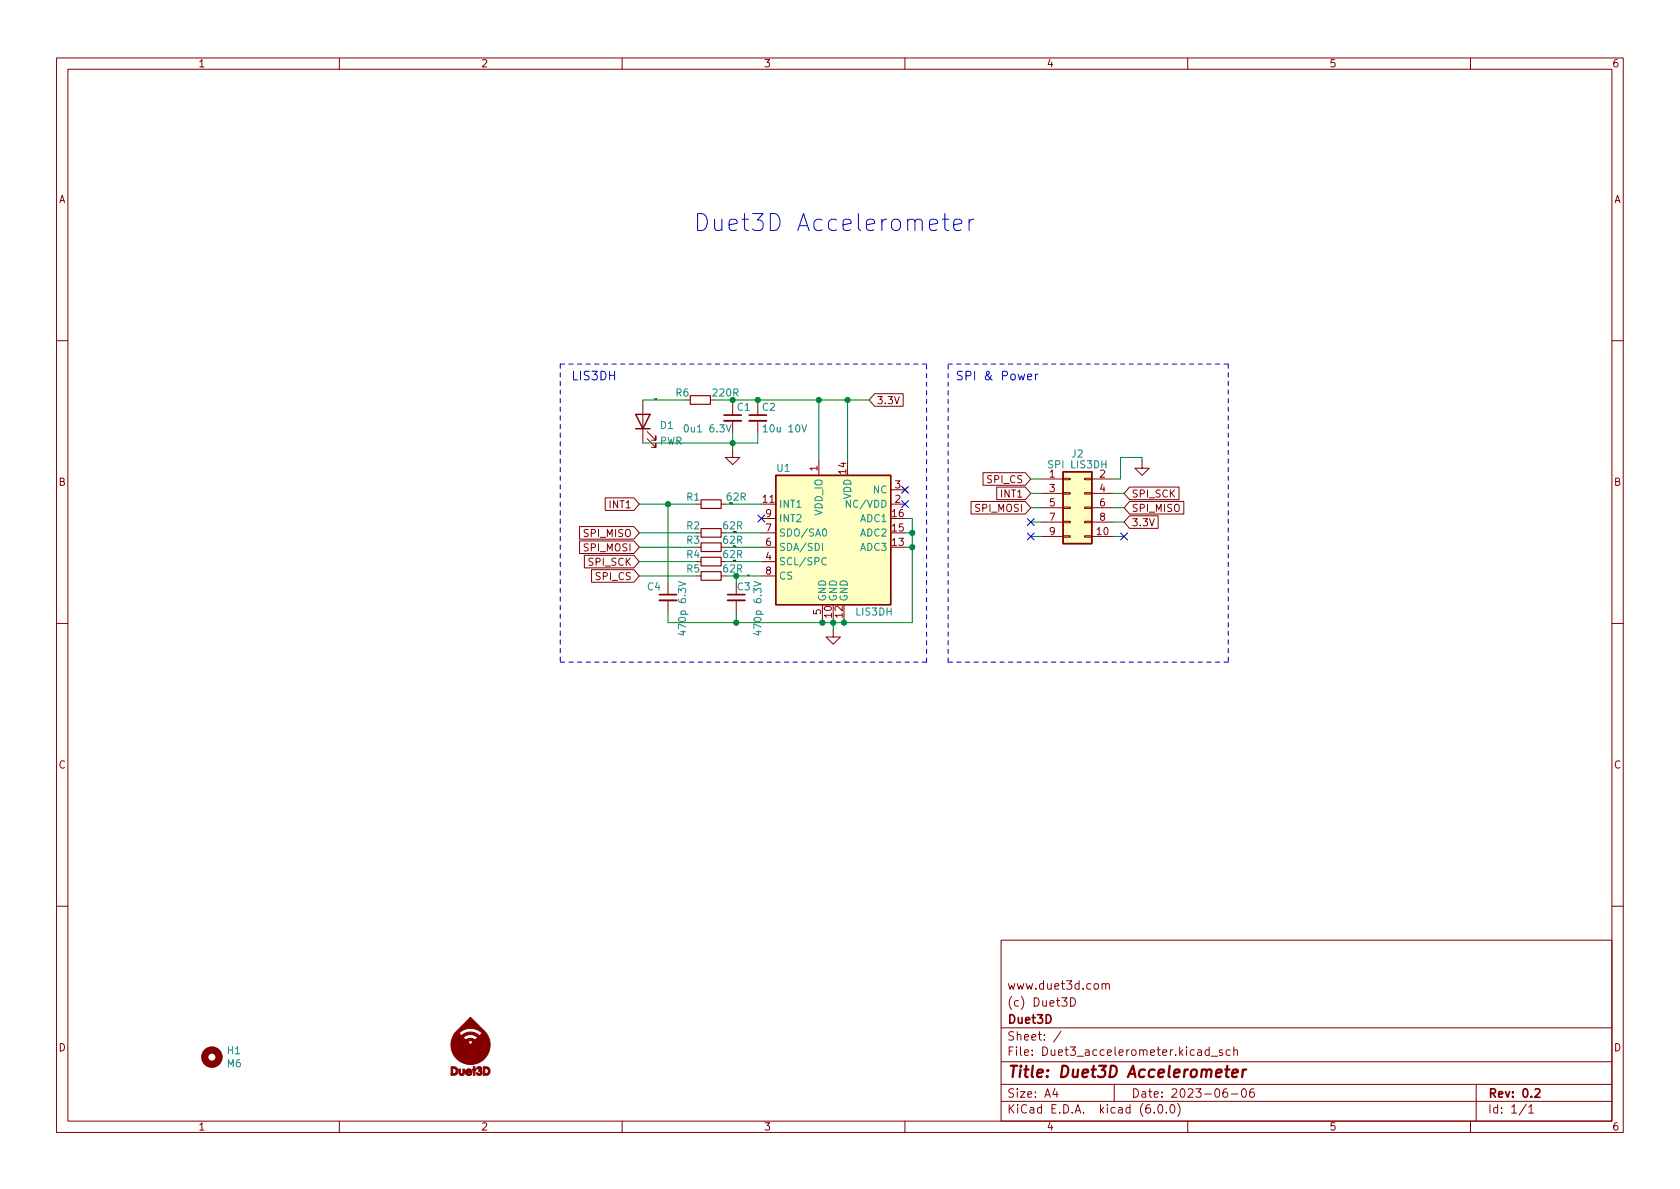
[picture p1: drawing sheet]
<svg xmlns="http://www.w3.org/2000/svg" width="297mm" height="210mm" viewBox="0 0 297 210" stroke-linecap="round" stroke-linejoin="round" font-family="sans-serif">
<g fill="none" stroke="#840000" stroke-width=".18">
<path d="M10 10.2h277v190.1h-277zM12 12.2h273v186.1h-273zM60 10.2v2M110 10.2v2M160 10.2v2M210 10.2v2M260 10.2v2M10 60.2h2M113.7 70.7v7.7M114.4 77.6l1.6 1.5v-.7v.7h-.8M114.4 76.3l1.6 1.5v-.7v.7h-.8M129.5 79.6v1.3h1.3l-1.3 1.3-1.2-1.3h1.2"/>
<path d="M129.5 71.4v2M129.5 74.4v2M134 71.4v2M134 74.4v2M154.6 69.6h5.1v2.2h-5.1l-.9-1.1zM285 60.2h2M102.5 95.7h9.6l.9 1.1-.9 1.1h-9.6zM102.5 93.1h9.6l.9 1.1-.9 1.1h-9.6zM103.3 98.2h8.8l.9 1.1-.9 1.1h-8.8zM107 88h5.1l.9 1.1-.9 1.2h-5.1zM123.2 99.3h.8M123.2 89.1h.8"/>
<path d="M123.2 94.2h.8M127.5 89.1h.8M134.6 99.3h2.6M134.6 89.1h2.6M134.6 96.8h2.6M134.6 94.2h2.6M134.6 91.7h2.6M144.8 81.5v2.6M157.5 89.1h2.5M157.5 86.6h2.5M159.6 86.2l.8 .8M160.4 86.2l-.8 .8"/>
<path d="M171.7 88.7h9.6l.9 1.1-.9 1.1h-9.6zM173.8 83.6h7.5l.9 1.1-.9 1.1h-7.5zM176.2 86.1h5.1l.9 1.1-.9 1.2h-5.1zM184.1 84.7h3.9M184.1 94.9h3.9M184.1 87.2h3.9M184.1 89.8h3.9M184.1 92.3h3.9M188 94.7h1.2v.3h-1.2zM188 92.2h1.2v.3h-1.2zM188 89.7h1.2v.2h-1.2zM188 87.1h1.2v.3h-1.2z"/>
<path d="M188 84.6h1.2v.2h-1.2zM191.8 94.7h1.2v.3h-1.2zM191.8 92.2h1.2v.3h-1.2zM191.8 89.7h1.2v.2h-1.2zM191.8 87.1h1.2v.3h-1.2zM191.8 84.6h1.2v.2h-1.2zM193 84.7h3.8M193 94.9h3.8M193 87.2h3.8M193 89.8h3.8M193 92.3h3.8M199.7 91.2h5.1v2.2h-5.1l-.9-1.1z"/>
<path d="M199.7 86.1h8.8v2.3h-8.8l-.9-1.2zM199.7 88.7h9.6v2.2h-9.6l-.9-1.1zM201.9 81.5v1.3h1.3l-1.3 1.3-1.2-1.3h1.2M10 110.2h2M104.6 100.7h7.5l.9 1.1-.9 1.2h-7.5zM118.1 103.1v2.1M118.1 106.2v2M130.2 103.1v2.1M130.2 106.2v2M134.6 101.8h2.6M147.3 111.4v1.2h1.3l-1.3 1.3-1.3-1.3h1.3M285 110.2h2"/>
<path d="M10 160.2h2M177 166.3h108v32h-108zM189.3 176.4a.76 .76 0 0 1 .9 .8 .76 .76 0 0 1-.9 .7zM194.9 174.1l.2-.2 .3 .1 .1 .9M194.9 173.9v1M195.5 174.1l.2-.2 .4 .1v.9M285 160.2h2M60 198.3v2M110 198.3v2M160 198.3v2M177 194.8h108M177 191.8h108"/>
<path d="M177 187.8h108M177 181.8h108M186.5 192.5l-.4 1h1M186.9 193v1M187.6 182.4l-1.3 1.9M197 191.8v3M204.1 196.7v.1M204.9 195.4l.2-.1a.81 .81 0 0 1 .6 .7 .81 .81 0 0 1-.3 .8h-.2a.81 .81 0 0 1-.6-.6 .81 .81 0 0 1 .3-.8zM206.2 196.7v.1M207.1 195.4l.1-.1a.81 .81 0 0 1 .6 .7 .81 .81 0 0 1-.3 .8h-.1a.81 .81 0 0 1-.6-.6 .81 .81 0 0 1 .3-.8zM208.2 195.1a1.72 1.72 0 0 1 0 2.3M210 198.3v2"/>
<path d="M213.8 185.7l-.4-.1-.3 .3v.4l.1 .3h.6M213.8 185.1v1.5M214.1 186.8h1.2M216.1 185.7l-.3-.1-.2 .2v.3l.5 .1v.4h-.5M216.9 192.5a.59 .59 0 0 0-.7 .7v.5l.2 .3h.4l.2-.1 .1-.5-.2-.2-.4-.1-.3 .3M217.5 185.7l-.4-.1-.3 .3v.4l.1 .3h.6M217.7 193.5h1.2M218.1 185.8l.3-.2 .3 .1 .1 .9M218.1 185.1v1.5M219.7 192.6l.2-.1a.81 .81 0 0 1 .5 .7 .81 .81 0 0 1-.3 .8h-.1a.81 .81 0 0 1-.6-.6 .81 .81 0 0 1 .3-.8zM221.6 192.5a.59 .59 0 0 0-.7 .7v.5l.2 .3h.4l.2-.1 .1-.5-.2-.2-.4-.1-.3 .3M260 198.3v2"/>
<path d="M261 191.8v6.5M269.9 195.3l-1.3 1.9M270.3 195.8l.4-.5v1.5M270.3 196.8h.9"/>
</g>
<path d="M128 73.4h3.1M132.5 73.4h3M116.6 105.2h3M128.7 105.2h3M271.4 192.7l.6-.2 .2 .2 .1 .3-1 1h1" fill="none" stroke="#840000" stroke-width=".3"/>
<path d="M216.6 189.1h.8M217 188.5l-.2 1.7 .1 .2 .3 .1M217.9 189.8l1-.2-.1-.4-.5-.1-.4 .3v1l.2 .1 .6-.1M219.8 189.1l-.2 1.4M220.3 189.1l-.3 .1-.3 .3" fill="none" stroke="#840000" stroke-width=".4"/>
<path d="M122 70h3.6v1.5h-3.6zM124 98.5h3.5v1.6h-3.5zM124 96h3.5v1.5h-3.5zM124 88.4h3.5v1.5h-3.5zM124 93.5h3.5v1.5h-3.5zM124 101.1h3.5v1.5h-3.5z" fill="none" stroke="#840000" stroke-width=".2"/>
<g fill="#ffffc2" stroke="#ffffc2" stroke-width=".18">
<path d="M188 83.4h5v12.7h-5z"/>
<path d="M137.2 84.1h20.3v22.8h-20.3z"/>
</g>
<path d="M112.4 73.3h2.5l-1.2 2.5zM112.4 75.8h2.5M137.2 84.1h20.3v22.8h-20.3zM188 83.4h5v12.7h-5z" fill="none" stroke="#840000" stroke-width=".25"/>
<path d="M128.4 75.1l.4 1.3 .5-1.3M134.9 75.5l.4-.4v1.3M134.9 76.4h.8M145.4 96.1v1.2M145.5 93.7l.2-.2a.68 .68 0 0 1 .5 .7 .68 .68 0 0 1-.5 .6l-.2-.1-.1-.4zM146.1 98.7a.6 .6 0 0 0-.8 .5 .6 .6 0 0 0 .5 .7l.3-.1M150.4 88.5v1.2l-.8-1.2v1.2M120 102.8l1.2 .5-1.2 .4M120.8 111.5v.8l-.9-.3M133.3 102.8l1.3 .5-1.3 .4M134.1 111.5v.8l-.9-.3" fill="none" stroke="#008484" stroke-width=".18"/>
<path d="M128 74.4h3.1M132.5 74.4h3M116.6 106.2h3M128.7 106.2h3" fill="none" stroke="#840000" stroke-width=".33"/>
<g fill="#840000" stroke="#840000" stroke-width=".18">
<path d="M83.7 188.6h.3v.4h.2v.3h-.2v.9l-.3-.1v-.8h-.1z"/>
<path d="M81.1 189h.3v.7l.1 .2h.2l.1-.1v-.8h.3l-.1 1a.48 .48 0 0 1-.7 .1l-.1-.2z"/>
<path d="M79.8 188.6h.5l.5 .3 .1 .6-.3 .6-.8 .1v-.3h.6l.2-.3-.1-.6-.5-.1v1h-.2z"/>
<path d="M85.4 188.6l.8 .1 .3 .2 .1 .7-.3 .5-.9 .1v-.3l.8-.1 .2-.3-.2-.5-.5-.1v1h-.3z"/>
<path d="M82.4 189.2l.5-.2 .5 .3 .1 .4h-1l.2 .2h.3a.19 .19 0 0 1 .2-.1 .19 .19 0 0 1 .1 .2l-.4 .2-.4-.1-.2-.3v-.3l.9-.1-.1-.1-.3-.1-.2 .3h-.3z"/>
<path d="M84.4 188.8l.5-.2 .3 .3-.2 .4 .2 .2v.5l-.6 .2-.3-.2-.1-.3 .7 .2v-.3l-.3-.1v-.3h.1a.16 .16 0 0 0 .2-.2 .16 .16 0 0 0-.2-.1 .16 .16 0 0 0-.1 .1h-.3z"/>
<path d="M80.7 182.4l2.5-2.5 2.6 2.6 .5 .7 .2 .6 .2 .8-.1 1-.7 1.4-1.2 .9-1.2 .3-1.3-.1-.8-.3-.6-.5-.5-.7-.4-.7-.2-1 .1-.6h2.9l.5 .5 .5-.5-.4-.3-.3 .1-.3 .2h-2.9l.2-.8h1.9l.4 .4 .6-.3h.5l.6 .3 .5-.4-.7-.5h-.8l-.6 .1-.5 .4h-1.9l.4-.7 .7-.1 .5 .5 .6-.5 1-.2 .7 .1 .9 .6 .5-.5-1-.6-1.1-.3-.9 .2-1.2 .7h-.7z"/>
</g>
<circle cx="37.5" cy="186.9" r="1.27" fill="none" stroke="#840000" stroke-width="1.3"/>
<path d="M116.1 70.5l-.1 .2 .1-.1M132.3 101.7h-.1l.1 .1M132.4 101.7v.1" fill="none" stroke="#000" stroke-width=".18"/>
<path d="M166.6 38.8h1.2M167.1 37.8v2.5l.1 .3 .6 .2M168.6 39.8l1.5-.3-.2-.6-.3-.1h-.5l-.3 .1-.2 .3v1.1l.2 .3 .3 .2h.5l.3-.2M171.3 38.8v2M172.2 38.8a.77 .77 0 0 0-.9 .5M181.7 66.7l.7-.2-.1-.3h-.4l-.2 .2 .1 .7h.5M183.1 66.2v1M183.5 66.2h-.3l-.1 .2" fill="none" stroke="#0000c2" stroke-width=".18"/>
<path d="M99.1 64.4v52.7M163.8 64.4h-64.7M167.6 64.4h49.6M217.2 64.4v52.7M99.1 117.1h64.7M163.8 117.1v-52.7M167.6 117.1v-52.7M217.2 117.1h-49.6" fill="none" stroke="#0000c2" stroke-width=".18" stroke-dasharray=".8 .8"/>
<g fill="none" stroke="#008400" stroke-width=".18">
<path d="M113.7 70.7h7.6M126.4 70.7h27.3M129.5 70.7v.7M129.5 76.4v3.2M134 70.7v.7M134 76.4v2h-20.3M144.8 70.7v10.8M149.9 70.7v10.8M113 89.1h10.2M113 99.3h10.2M113 94.2h10.2M113 96.8h10.2"/>
<path d="M118.1 89.1v14M128.3 89.1h6.3M128.3 99.3h6.3M128.3 94.2h6.3M128.3 96.8h6.3M160 91.7h1.3v18.4h-43.2v-1.9M160 94.2h1.3M160 96.8h1.3M182.2 94.9h1.9M182.2 92.3h1.9M182.2 89.8h1.9M182.2 87.2h1.9"/>
<path d="M182.2 84.7h1.9M196.8 94.9h2M196.8 92.3h2M196.8 89.8h2M196.8 87.2h2M201.9 81.5v-.6h-3.8v3.8h-1.3M113 101.8h10.2M130.2 108.2v1.9M134.6 101.8h-4.4v1.3M145.4 109.5v.6M147.3 109.5v1.9M149.2 109.5v.6"/>
</g>
<path d="M134 91.1l1.2 1.2M135.2 91.1l-1.2 1.2M159.4 86l1.2 1.2M159.4 88.5l1.2 1.3M160.6 86l-1.2 1.2M160.6 88.5l-1.2 1.3M181.6 91.7l1.3 1.2M181.6 94.3l1.3 1.2M182.9 91.7l-1.3 1.2M182.9 94.3l-1.3 1.2M198.1 94.3l1.3 1.2M199.4 94.3l-1.3 1.2" fill="none" stroke="#000084" stroke-width=".18"/>
<g fill="#008400" stroke="#008400" stroke-width=".18">
<circle cx="118.1" cy="89.1" r=".46"/>
<circle cx="130.2" cy="101.8" r=".46"/>
<circle cx="129.5" cy="70.7" r=".46"/>
<circle cx="129.5" cy="78.4" r=".46"/>
<circle cx="161.3" cy="96.8" r=".46"/>
<circle cx="161.3" cy="94.2" r=".46"/>
<circle cx="145.4" cy="110.1" r=".46"/>
<circle cx="147.3" cy="110.1" r=".46"/>
<circle cx="149.2" cy="110.1" r=".46"/>
<circle cx="134" cy="70.7" r=".46"/>
<circle cx="144.8" cy="70.7" r=".46"/>
<circle cx="149.9" cy="70.7" r=".46"/>
<circle cx="130.2" cy="110.1" r=".46"/>
</g>
<text font-size="4.2" fill="#0000c2" x="122.6" y="40.9">Duet3D Accelerometer</text>
<text font-size="2.8" fill="#840000" x="178" y="190.6">Title: Duet3D Accelerometer</text>
<g font-size="2.1" fill="#0000c2">
<text x="101" y="67.2">LIS3DH</text>
<text x="168.9" y="67.2">SPI &amp; Power</text>
</g>
<g font-size="2.1" fill="#840000">
<text x="178" y="178">(c) Duet3D</text>
<text x="178" y="175">www.duet3d.com</text>
<text x="178" y="184">Sheet: /</text>
<text x="178" y="181">Duet3D</text>
<text x="178" y="186.7">File: Duet3_accelerometer.kicad_sch</text>
<text x="178" y="196.9">KiCad E.D.A. kicad (6.0.0)</text>
<text x="178" y="194.1">Size: A4</text>
<text x="200" y="194.1">Date: 2023-06-06</text>
<text x="263" y="194.1">Rev: 0.2</text>
<text x="263" y="196.9">Id: 1/1</text>
</g>
<g font-size="1.8" fill="#840000">
<text x="35" y="11.9">1</text>
<text x="85" y="11.9">2</text>
<text x="135" y="11.9">3</text>
<text x="185" y="11.9">4</text>
<text x="235" y="11.9">5</text>
<text x="285" y="11.9">6</text>
<text x="10.3" y="35.9">A</text>
<text x="285.3" y="35.9">A</text>
<text x="154.9" y="71.5">3.3V</text>
<text x="144.5" y="83.3" transform="rotate(-90 144.5 83.3)">1</text>
<text x="149.6" y="83.8" transform="rotate(-90 149.6 83.8)">14</text>
<text x="10.3" y="85.9">B</text>
<text x="107.9" y="89.9">INT1</text>
<text x="134.9" y="88.9">11</text>
<text x="158.3" y="88.9">2</text>
<text x="158.3" y="86.4">3</text>
<text x="174.7" y="85.4">SPI_CS</text>
<text x="177.1" y="88">INT1</text>
<text x="185.6" y="84.4">1</text>
<text x="185.6" y="87">3</text>
<text x="185.6" y="89.5">5</text>
<text x="194.5" y="84.4">2</text>
<text x="194.5" y="87">4</text>
<text x="194.5" y="89.5">6</text>
<text x="200" y="88">SPI_SCK</text>
<text x="285.3" y="85.9">B</text>
<text x="103.4" y="95">SPI_MISO</text>
<text x="135.4" y="94">7</text>
<text x="135.4" y="91.4">9</text>
<text x="157.8" y="94">15</text>
<text x="157.8" y="91.4">16</text>
<text x="172.6" y="90.5">SPI_MOSI</text>
<text x="185.6" y="92.1">7</text>
<text x="185.6" y="94.6">9</text>
<text x="194" y="94.6">10</text>
<text x="194.5" y="92.1">8</text>
<text x="200" y="93">3.3V</text>
<text x="200" y="90.5">SPI_MISO</text>
<text x="103.4" y="97.5">SPI_MOSI</text>
<text x="104.2" y="100">SPI_SCK</text>
<text x="135.4" y="99.1">4</text>
<text x="135.4" y="96.5">6</text>
<text x="135.4" y="101.6">8</text>
<text x="157.8" y="96.5">13</text>
<text x="105.5" y="102.6">SPI_CS</text>
<text x="145.2" y="108.7" transform="rotate(-90 145.2 108.7)">5</text>
<text x="147.1" y="109.2" transform="rotate(-90 147.1 109.2)">10</text>
<text x="149" y="109.2" transform="rotate(-90 149 109.2)">12</text>
<text x="10.3" y="135.9">C</text>
<text x="285.3" y="135.9">C</text>
<text x="10.3" y="185.9">D</text>
<text x="285.3" y="185.9">D</text>
<text x="35" y="199.9">1</text>
<text x="85" y="199.9">2</text>
<text x="135" y="199.9">3</text>
<text x="185" y="199.9">4</text>
<text x="235" y="199.9">5</text>
<text x="285" y="199.9">6</text>
</g>
<g font-size="1.8" fill="#008484">
<text x="119.5" y="70.1">R6</text>
<text x="126.2" y="70.1">220R</text>
<text x="116.8" y="75.9">D1</text>
<text x="121.5" y="76.4">0u1 6.3V</text>
<text x="130.4" y="72.6">C1</text>
<text x="134.8" y="72.6">C2</text>
<text x="135.6" y="76.4">10u 10V</text>
<text x="116.6" y="78.6">PWR</text>
<text x="137.4" y="83.4">U1</text>
<text x="185.7" y="82.8">SPI LIS3DH</text>
<text x="189.5" y="80.9">J2</text>
<text x="121.4" y="88.5">R1</text>
<text x="137.7" y="89.8">INT1</text>
<text x="150.2" y="89.8">NC/VDD</text>
<text x="150.5" y="88.3" transform="rotate(-90 150.5 88.3)">VDD</text>
<text x="154.4" y="87.2">NC</text>
<text x="121.4" y="93.6">R2</text>
<text x="127.9" y="93.6">62R</text>
<text x="137.7" y="94.9">SDO/SA0</text>
<text x="137.7" y="92.3">INT2</text>
<text x="145.4" y="91.2" transform="rotate(-90 145.4 91.2)">VDD_IO</text>
<text x="152.2" y="94.9">ADC2</text>
<text x="152.2" y="92.3">ADC1</text>
<text x="121.4" y="98.7">R4</text>
<text x="121.4" y="96.1">R3</text>
<text x="121.4" y="101.2">R5</text>
<text x="127.9" y="98.7">62R</text>
<text x="127.9" y="96.1">62R</text>
<text x="137.7" y="99.9">SCL/SPC</text>
<text x="137.7" y="97.4">SDA/SDI</text>
<text x="152.2" y="97.4">ADC3</text>
<text x="114.5" y="104.4">C4</text>
<text x="130.4" y="104.4">C3</text>
<text x="137.7" y="102.5">CS</text>
<text x="146" y="106.4" transform="rotate(-90 146 106.4)">GND</text>
<text x="148" y="106.4" transform="rotate(-90 148 106.4)">GND</text>
<text x="149.9" y="106.4" transform="rotate(-90 149.9 106.4)">GND</text>
<text x="121.3" y="111.7" transform="rotate(-90 121.3 111.7)">470p 6.3V</text>
<text x="134.6" y="111.7" transform="rotate(-90 134.6 111.7)">470p 6.3V</text>
<text x="151.4" y="108.8">LIS3DH</text>
<text x="40.2" y="188.7">M6</text>
<text x="40.2" y="186.4">H1</text>
</g>
<text font-size="1.8" x="128.6" y="88.5">62R</text>
<text font-size="1.8" fill="#008400" x="127.9" y="101.2">62R</text>
<g font-size=".3">
<text x="115.6" y="70.7">led</text>
<text x="128.9" y="89.1">int1</text>
<text x="129.5" y="94.2">SDO</text>
<text x="129.5" y="99.3">SCL</text>
<text x="129.5" y="96.7">SDI</text>
</g>
</svg>
